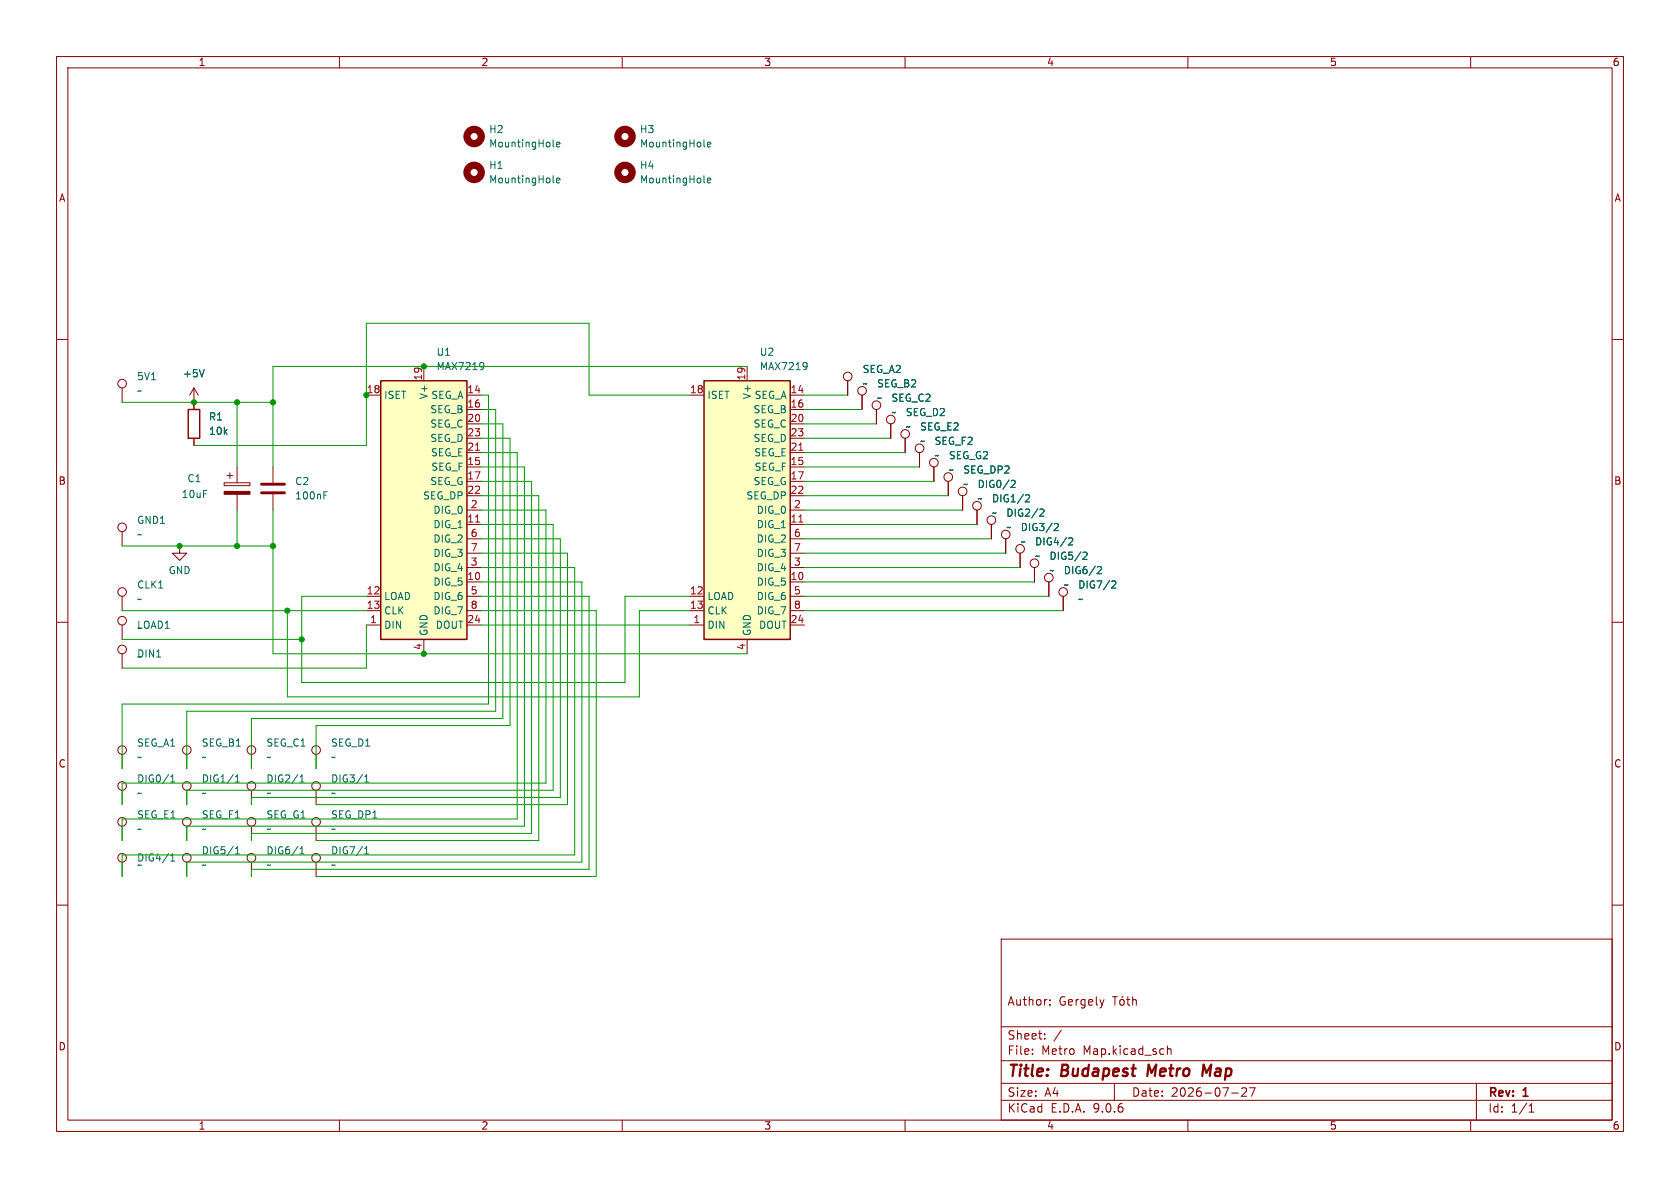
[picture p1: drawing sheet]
<svg xmlns="http://www.w3.org/2000/svg" width="297mm" height="210mm" viewBox="0 0 297 210" stroke-linecap="round" stroke-linejoin="round" font-family="sans-serif">
<g fill="none" stroke="#840000" stroke-width=".18">
<path d="M10 10h277v190h-277zM12 12h273v186h-273zM60 10v2M110 10v2M160 10v2M210 10v2M260 10v2M10 60h2M149.9 67.3v2.6M152.4 69.9v2.5M154.9 72.4v2.5M157.5 74.9v2.6"/>
<path d="M160 77.5v2.5M285 60h2M39.6 85.3h4.6v.6h-4.6zM40.1 84.1h1M40.6 83.6v1M41.9 82.6v2.7M41.9 87.4v2.8M162.6 80v2.6M165.1 82.6v2.5M167.6 85.1v2.5M170.2 87.6v2.6M172.7 90.2v2.5"/>
<path d="M175.3 92.7v2.6M177.8 95.3v2.5M180.3 97.8v2.5M10 110h2M182.9 100.3v2.6M185.4 102.9v2.5M188 105.4v2.6M285 110h2M21.6 133.4v2.5M21.6 139.7v2.5M33 133.4v2.5M33 139.7v2.5"/>
<path d="M44.4 133.4v2.5M44.4 139.7v2.5M55.9 133.4v2.5M55.9 139.7v2.5M21.6 146.1v2.5M21.6 152.4v2.5M33 146.1v2.5M33 152.4v2.5M44.4 146.1v2.5M44.4 152.4v2.5M55.9 146.1v2.5M55.9 152.4v2.5"/>
<path d="M10 160h2M177 166h108v32h-108zM185.6 177.6v.1M185.6 176.8v.1M196.7 176.2h.8M197.1 176.2v1.5M198 176.8l.2-.1 .5 .1v.6l-.1 .2-.4 .1-.2-.1zM198.5 176.1l-.2 .2M199.2 176.7h.5M199.4 176.2v1.3l.3 .2M200.2 176.8l.3-.1 .3 .1 .1 .9M200.2 176.2v1.5"/>
<path d="M285 160h2M60 198v2M110 198v2M160 198v2M177 194.5h108M177 191.5h108M177 187.5h108M177 181.5h108M182.5 186.3v.1M182.5 185.5v.1M184.7 183.6v.1M184.7 182.8v.1"/>
<path d="M187.6 182.1l-1.3 2M197 191.5v3M206.4 184.9v1.5M206.4 185.5l.2-.1 .4 .1v.9M210 198v2M217.7 193.2h1.2M220.3 192.4v.5l-.8 .9h.9M220.9 192.3h1l-.7 1.5M260 198v2M261 191.5v6.5M270.3 196.6h.9M270.3 195.5l.4-.4v1.5"/>
<circle cx="149.9" cy="66.5" r=".76"/>
<circle cx="152.4" cy="69.1" r=".76"/>
<circle cx="154.9" cy="71.6" r=".76"/>
<circle cx="157.5" cy="74.2" r=".76"/>
<circle cx="160" cy="76.7" r=".76"/>
<circle cx="162.6" cy="79.2" r=".76"/>
<circle cx="165.1" cy="81.8" r=".76"/>
<circle cx="167.6" cy="84.3" r=".76"/>
<circle cx="170.2" cy="86.9" r=".76"/>
<circle cx="172.7" cy="89.4" r=".76"/>
<circle cx="175.3" cy="91.9" r=".76"/>
<circle cx="177.8" cy="94.5" r=".76"/>
<circle cx="180.3" cy="97" r=".76"/>
<circle cx="182.9" cy="99.6" r=".76"/>
<circle cx="185.4" cy="102.1" r=".76"/>
<circle cx="188" cy="104.6" r=".76"/>
<circle cx="21.6" cy="132.6" r=".76"/>
<circle cx="21.6" cy="138.9" r=".76"/>
<circle cx="33" cy="132.6" r=".76"/>
<circle cx="33" cy="138.9" r=".76"/>
<circle cx="44.4" cy="132.6" r=".76"/>
<circle cx="44.4" cy="138.9" r=".76"/>
<circle cx="55.9" cy="132.6" r=".76"/>
<circle cx="55.9" cy="138.9" r=".76"/>
<circle cx="21.6" cy="151.6" r=".76"/>
<circle cx="21.6" cy="145.3" r=".76"/>
<circle cx="33" cy="151.6" r=".76"/>
<circle cx="33" cy="145.3" r=".76"/>
<circle cx="44.4" cy="151.6" r=".76"/>
<circle cx="44.4" cy="145.3" r=".76"/>
<circle cx="55.9" cy="151.6" r=".76"/>
<circle cx="55.9" cy="145.3" r=".76"/>
</g>
<path d="M203.1 188.2l-.3 2M214.1 188.2l-.8 1.4-.5-1.4-.3 2" fill="none" stroke="#840000" stroke-width=".4"/>
<path d="M39.6 86.9h4.6v.5h-4.6z" fill="#840000" stroke="#840000" stroke-width=".18"/>
<g fill="none" stroke="#840000" stroke-width="1.3">
<circle cx="83.8" cy="24.1" r="1.27"/>
<circle cx="83.8" cy="30.5" r="1.27"/>
<circle cx="110.5" cy="30.5" r="1.27"/>
</g>
<g fill="none" stroke="#006464" stroke-width=".18">
<path d="M97.8 32.1l.2 .2M97.8 25.8l.2 .2M98.4 31.9l.6-.1-.1-.3h-.3l-.2 .2v.6h.5M98.4 25.6l.6-.2-.1-.2-.3-.1-.2 .2v.6h.5M124.4 32.1l.2 .2M125.1 31.9l.6-.1-.1-.3h-.4l-.1 .2v.6h.5M178.8 85l.4-.1 .3 .4-.8 .9h.8M181.4 87.5l.4-.1 .2 .4-.8 .9h.8M183.9 90h.4l.3 .4-.8 .9h.8M186.4 92.6l.5-.1 .2 .4-.8 .9h.8M189 95.1h.4l.2 .3-.7 .9h.7M191.5 97.7l.4-.1 .3 .4-.8 .9h.8"/>
<path d="M194.1 100.2l.4-.1 .2 .4-.8 .9h.8M196.6 102.7h.4l.3 .4-.8 .9h.8M30.2 137.3l.3-.3v1.2M30.2 138.2h.7M41.6 138.2h.7M41.6 137.3l.4-.3v1.2M53 138.2h.8M53 137.3l.4-.3v1.2M64.5 138.2h.7M64.5 137.3l.3-.3v1.2M30.2 152.2h.7M30.2 151.3l.3-.4v1.3"/>
<path d="M41.6 150.9h.7M41.6 150l.4-.3v1.2M53 150.9h.8M53 150l.4-.3v1.2M64.5 150l.3-.3v1.2M64.5 150.9h.7"/>
</g>
<path d="M67.3 67.3h15.2v45.7h-15.2z" fill="#ffffc2"/>
<path d="M67.3 67.3h15.2v45.7h-15.2z" fill="none" stroke="#840000" stroke-width=".25"/>
<g fill="none" stroke="#840000" stroke-width=".18">
<path d="M64.8 69.9h2.5M74.9 64.8v2.5M82.5 69.9h2.6M82.5 72.4h2.6M82.5 74.9h2.6M82.5 77.5h2.6M82.5 80h2.6M82.5 82.6h2.6M82.5 85.1h2.6M82.5 87.6h2.6M82.5 90.2h2.6M82.5 92.7h2.6"/>
<path d="M82.5 95.3h2.6M82.5 97.8h2.6M64.8 105.4h2.5M64.8 108h2.5M64.8 110.5h2.5M74.9 113v2.6M82.5 105.4h2.6M82.5 108h2.6M82.5 110.5h2.6M82.5 100.3h2.6M82.5 102.9h2.6"/>
</g>
<path d="M84.1 79.6h.7M84.1 92.3h.7" fill="none" stroke="#a90000" stroke-width=".18"/>
<path d="M85.3 64.1l.2 .1a1.07 1.07 0 0 1-.2 1M85.5 64.6l-.2 .3" fill="none" stroke="#006464" stroke-width=".18"/>
<path d="M124.5 67.3h15.2v45.7h-15.2z" fill="#ffffc2"/>
<path d="M33.3 72.4h2v5.1h-2zM124.5 67.3h15.2v45.7h-15.2z" fill="none" stroke="#840000" stroke-width=".25"/>
<g fill="none" stroke="#840000" stroke-width=".18">
<path d="M21.6 68.6v2.5M34.3 71.1h.1M34.3 68.6v3.8M34.3 77.5v1.2M34.3 68.6l-.8 1.3M34.3 68.6l.8 1.3M121.9 69.9h2.6M132.1 64.8v2.5M139.7 69.9h2.5M139.7 72.4h2.5M139.7 74.9h2.5M139.7 77.5h2.5"/>
<path d="M149.9 67.3v2.6M152.4 69.9v2.5M154.9 72.4v2.5M157.5 74.9v2.6M160 77.5v2.5M21.6 94v2.5M31.7 96.5v1.3h1.3l-1.3 1.3-1.2-1.3h1.2M31.7 96.5h.1M48.3 82.6v2.7M48.3 87.4v2.8M139.7 80h2.5M139.7 82.6h2.5"/>
<path d="M139.7 85.1h2.5M139.7 87.6h2.5M139.7 90.2h2.5M139.7 92.7h2.5M139.7 95.3h2.5M139.7 97.8h2.5M162.6 80v2.6M165.1 82.6v2.5M167.6 85.1v2.5M170.2 87.6v2.6M172.7 90.2v2.5M175.3 92.7v2.6"/>
<path d="M177.8 95.3v2.5M180.3 97.8v2.5M21.6 105.4v2.6M21.6 110.5v2.5M21.6 115.6v2.5M121.9 105.4h2.6M121.9 108h2.6M121.9 110.5h2.6M132.1 113v2.6M139.7 105.4h2.5M139.7 108h2.5M139.7 110.5h2.5"/>
<path d="M139.7 100.3h2.5M139.7 102.9h2.5M182.9 100.3v2.6M185.4 102.9v2.5M188 105.4v2.6"/>
<circle cx="21.6" cy="67.8" r=".76"/>
<circle cx="21.6" cy="93.2" r=".76"/>
<circle cx="21.6" cy="109.7" r=".76"/>
<circle cx="21.6" cy="114.8" r=".76"/>
<circle cx="21.6" cy="104.6" r=".76"/>
</g>
<path d="M141.2 79.6h.7M141.2 92.3h.7" fill="none" stroke="#a90000" stroke-width=".18"/>
<g fill="none" stroke="#006464" stroke-width=".18">
<path d="M124.4 25.8l.2 .2M125.1 25.6l.6-.2-.1-.2-.4-.1-.1 .2v.6h.5M36.1 65.3l-.4 1.3M142.4 64.1l.2 .1a1.07 1.07 0 0 1-.1 1M142.7 64.6l-.3 .3M57.3 87.5h.4M57.3 86.9h.6M178.8 85l.4-.1 .3 .4-.8 .9h.8M181.4 87.5l.4-.1 .2 .4-.8 .9h.8M183.9 90h.4l.3 .4-.8 .9h.8M186.4 92.6l.5-.1 .2 .4-.8 .9h.8M189 95.1h.4l.2 .3-.7 .9h.7"/>
<path d="M191.5 97.7l.4-.1 .3 .4-.8 .9h.8M194.1 100.2l.4-.1 .2 .4-.8 .9h.8M196.6 102.7h.4l.3 .4-.8 .9h.8"/>
</g>
<circle cx="110.5" cy="24.1" r="1.27" fill="none" stroke="#840000" stroke-width="1.3"/>
<path d="M46.2 85.6h4.1M46.2 87.1h4.1" fill="none" stroke="#840000" stroke-width=".51"/>
<g fill="none" stroke="#009600" stroke-width=".18">
<path d="M21.6 71.1h26.7M41.9 71.1v11.5M85.1 69.9h1.3v54.6h-64.8v11.4M85.1 77.5h5.1v50.8h-34.3v7.6M85.1 72.4h2.5v53.3h-54.6v10.2M85.1 74.9h3.8v52.1h-44.5v8.9M121.9 69.9h-17.8v-12.7h-39.3v21.5h-30.5M132.1 64.8h-83.8v17.8M142.2 77.5h15.3M142.2 69.9h7.7M142.2 72.4h10.2M142.2 74.9h12.7"/>
<path d="M21.6 96.5h26.7M41.9 90.2v6.3M48.3 90.2v25.4h83.8M85.1 87.6h10.1v61h-39.3M85.1 97.8h15.2v44.4h-44.4M85.1 85.1h8.9v62.2h-49.6v1.3M85.1 90.2h11.4v48.2h-74.9v3.8M85.1 92.7h12.7v47h-64.8v2.5M85.1 80h6.3v64.8h-69.8v3.8M85.1 95.3h14v45.7h-54.7v1.2M85.1 82.6h7.6v63.5h-59.7v2.5M142.2 87.6h25.4"/>
<path d="M142.2 92.7h30.5M142.2 80h17.8M142.2 90.2h28M142.2 97.8h35.6M142.2 95.3h33.1M142.2 82.6h20.4M142.2 85.1h22.9M21.6 108h43.2M21.6 113h31.7M50.8 108v15.2h62.2v-15.2h8.9M64.8 105.4h-11.5v15.3h57.2v-15.3h11.4M64.8 110.5v7.6h-43.2"/>
<path d="M85.1 110.5h36.8M85.1 105.4h19v48.3h-59.7v1.2M85.1 108h20.3v46.9h-49.5M85.1 100.3h16.5v50.8h-80v3.8M85.1 102.9h17.8v49.5h-69.9v2.5M142.2 108h45.8M142.2 102.9h40.7M142.2 100.3h38.1M142.2 105.4h43.2"/>
</g>
<g fill="#009600" stroke="#009600" stroke-width=".18">
<circle cx="50.8" cy="108" r=".46"/>
<circle cx="48.3" cy="96.5" r=".46"/>
<circle cx="41.9" cy="71.1" r=".46"/>
<circle cx="34.3" cy="71.1" r=".46"/>
<circle cx="41.9" cy="96.5" r=".46"/>
<circle cx="31.7" cy="96.5" r=".46"/>
<circle cx="74.9" cy="115.6" r=".46"/>
<circle cx="53.3" cy="113" r=".46"/>
<circle cx="48.3" cy="71.1" r=".46"/>
<circle cx="74.9" cy="64.8" r=".46"/>
<circle cx="64.8" cy="69.9" r=".46"/>
</g>
<g font-size="2.8" fill="#840000">
<text x="178" y="190.9">Title:</text>
<text x="187.7" y="190.9">Budapest</text>
<text x="203.7" y="190.9">Metro</text>
<text x="214.2" y="190.9">Map</text>
</g>
<g font-size="2.1" fill="#840000">
<text x="178" y="178">Author:</text>
<text x="187.2" y="178">Gergely</text>
<text x="178" y="184">Sheet:</text>
<text x="178" y="186.7">File:</text>
<text x="184.1" y="186.7">Metro</text>
<text x="191.5" y="186.7">Map.kicad_sch</text>
<text x="178" y="196.9">KiCad</text>
<text x="178" y="194.1">Size:</text>
<text x="184.7" y="194.1">A4</text>
<text x="185.7" y="196.9">E.D.A.</text>
<text x="193.3" y="196.9">9.0.6</text>
<text x="200" y="194.1">Date:</text>
<text x="207" y="194.1">2026-07-27</text>
<text x="263" y="194.3">Rev:</text>
<text x="263" y="196.9">Id:</text>
<text x="267.1" y="196.9">1/1</text>
<text x="269.4" y="194.3">1</text>
</g>
<g font-size="1.8" fill="#840000">
<text x="35" y="11.9">1</text>
<text x="85" y="11.9">2</text>
<text x="135" y="11.9">3</text>
<text x="185" y="11.9">4</text>
<text x="235" y="11.9">5</text>
<text x="285" y="11.9">6</text>
<text x="10.3" y="35.9">A</text>
<text x="285.3" y="35.9">A</text>
<text x="10.3" y="85.9">B</text>
<text x="285.3" y="85.9">B</text>
<text x="10.3" y="135.9">C</text>
<text x="285.3" y="135.9">C</text>
<text x="10.3" y="185.9">D</text>
<text x="285.3" y="185.9">D</text>
<text x="35" y="199.9">1</text>
<text x="85" y="199.9">2</text>
<text x="135" y="199.9">3</text>
<text x="185" y="199.9">4</text>
<text x="235" y="199.9">5</text>
<text x="285" y="199.9">6</text>
</g>
<g font-size="1.8" fill="#006464">
<text x="86.4" y="23.7">H2</text>
<text x="113" y="23.7">H3</text>
<text x="86.4" y="26.3">MountingHole</text>
<text x="113" y="26.3">MountingHole</text>
<text x="86.4" y="30.1">H1</text>
<text x="86.4" y="32.6">MountingHole</text>
<text x="113" y="30.1">H4</text>
<text x="113" y="32.6">MountingHole</text>
<text x="77.1" y="65.6">MAX7219</text>
<text x="77.1" y="63.1">U1</text>
<text x="134.2" y="65.6">MAX7219</text>
<text x="134.2" y="63.1">U2</text>
<text x="24.1" y="70">~</text>
<text x="24.1" y="67.4">5V1</text>
<text x="32.3" y="66.9">+5V</text>
<text x="67.8" y="70.7">ISET</text>
<text x="75.8" y="70.7" transform="rotate(-90 75.8 70.7)">V+</text>
<text x="76.2" y="70.7">SEG_A</text>
<text x="125" y="70.7">ISET</text>
<text x="132.9" y="70.7" transform="rotate(-90 132.9 70.7)">V+</text>
<text x="133.3" y="70.7">SEG_A</text>
<text x="152.4" y="68.7">~</text>
<text x="152.4" y="66.1">SEG_A2</text>
<text x="154.9" y="71.2">~</text>
<text x="154.9" y="68.7">SEG_B2</text>
<text x="157.5" y="71.2">SEG_C2</text>
<text x="36.8" y="74.5">R1</text>
<text x="36.8" y="77.1">10k</text>
<text x="76" y="73.3">SEG_B</text>
<text x="76" y="75.8">SEG_C</text>
<text x="133.1" y="73.3">SEG_B</text>
<text x="133.1" y="75.8">SEG_C</text>
<text x="157.5" y="73.8">~</text>
<text x="160" y="76.3">~</text>
<text x="160" y="73.8">SEG_D2</text>
<text x="162.6" y="76.3">SEG_E2</text>
<text x="76" y="78.3">SEG_D</text>
<text x="76.1" y="80.9">SEG_E</text>
<text x="76.2" y="83.4">SEG_F</text>
<text x="133.1" y="78.3">SEG_D</text>
<text x="133.2" y="80.9">SEG_E</text>
<text x="133.3" y="83.4">SEG_F</text>
<text x="162.6" y="78.8">~</text>
<text x="165.1" y="81.4">~</text>
<text x="165.1" y="78.8">SEG_F2</text>
<text x="167.6" y="83.9">~</text>
<text x="167.6" y="81.4">SEG_G2</text>
<text x="170.2" y="83.9">SEG_DP2</text>
<text x="32" y="88.2">10uF</text>
<text x="33" y="85.4">C1</text>
<text x="52.1" y="86">C2</text>
<text x="52.1" y="88.5">100nF</text>
<text x="74.7" y="88.5">SEG_DP</text>
<text x="76" y="86">SEG_G</text>
<text x="131.9" y="88.5">SEG_DP</text>
<text x="133.1" y="86">SEG_G</text>
<text x="170.2" y="86.5">~</text>
<text x="172.7" y="86.5">DIG0/2</text>
<text x="172.7" y="89">~</text>
<text x="175.3" y="89">DIG1/2</text>
<text x="24.1" y="95.4">~</text>
<text x="24.1" y="92.8">GND1</text>
<text x="76.5" y="91">DIG_0</text>
<text x="76.5" y="93.6">DIG_1</text>
<text x="133.7" y="91">DIG_0</text>
<text x="133.7" y="93.6">DIG_1</text>
<text x="175.3" y="91.5">~</text>
<text x="177.8" y="91.5">DIG2/2</text>
<text x="177.8" y="94.1">~</text>
<text x="180.3" y="94.1">DIG3/2</text>
<text x="29.7" y="101.7">GND</text>
<text x="76.5" y="96.1">DIG_2</text>
<text x="76.5" y="98.7">DIG_3</text>
<text x="76.5" y="101.2">DIG_4</text>
<text x="133.7" y="96.1">DIG_2</text>
<text x="133.7" y="98.7">DIG_3</text>
<text x="133.7" y="101.2">DIG_4</text>
<text x="180.3" y="96.6">~</text>
<text x="182.9" y="96.6">DIG4/2</text>
<text x="182.9" y="99.2">~</text>
<text x="185.4" y="99.2">DIG5/2</text>
<text x="185.4" y="101.7">~</text>
<text x="188" y="101.7">DIG6/2</text>
<text x="24.1" y="106.8">~</text>
<text x="24.1" y="104.2">CLK1</text>
<text x="67.8" y="106.3">LOAD</text>
<text x="76.5" y="103.7">DIG_5</text>
<text x="76.5" y="106.3">DIG_6</text>
<text x="125" y="106.3">LOAD</text>
<text x="133.7" y="103.7">DIG_5</text>
<text x="133.7" y="106.3">DIG_6</text>
<text x="188" y="104.2">~</text>
<text x="190.5" y="104.2">DIG7/2</text>
<text x="190.5" y="106.8">~</text>
<text x="24.1" y="111.4">LOAD1</text>
<text x="24.1" y="111.9">~</text>
<text x="67.8" y="108.8">CLK</text>
<text x="67.8" y="111.4">DIN</text>
<text x="75.8" y="112.5" transform="rotate(-90 75.8 112.5)">GND</text>
<text x="76.5" y="108.8">DIG_7</text>
<text x="76.9" y="111.4">DOUT</text>
<text x="125" y="108.8">CLK</text>
<text x="125" y="111.4">DIN</text>
<text x="132.9" y="112.5" transform="rotate(-90 132.9 112.5)">GND</text>
<text x="133.7" y="108.8">DIG_7</text>
<text x="134.1" y="111.4">DOUT</text>
<text x="24.1" y="116.9">~</text>
<text x="24.1" y="116.4">DIN1</text>
<text x="24.1" y="134.7">~</text>
<text x="24.1" y="132.2">SEG_A1</text>
<text x="35.6" y="134.7">~</text>
<text x="35.6" y="132.2">SEG_B1</text>
<text x="47" y="134.7">~</text>
<text x="47" y="132.2">SEG_C1</text>
<text x="58.4" y="134.7">~</text>
<text x="58.4" y="132.2">SEG_D1</text>
<text x="24.1" y="138.5">DIG0/1</text>
<text x="24.1" y="141.1">~</text>
<text x="35.6" y="138.5">DIG1/1</text>
<text x="35.6" y="141.1">~</text>
<text x="47" y="138.5">DIG2/1</text>
<text x="47" y="141.1">~</text>
<text x="58.4" y="138.5">DIG3/1</text>
<text x="58.4" y="141.1">~</text>
<text x="24.1" y="147.4">~</text>
<text x="24.1" y="144.9">SEG_E1</text>
<text x="35.6" y="147.4">~</text>
<text x="35.6" y="144.9">SEG_F1</text>
<text x="47" y="147.4">~</text>
<text x="47" y="144.9">SEG_G1</text>
<text x="58.4" y="147.4">~</text>
<text x="58.4" y="144.9">SEG_DP1</text>
<text x="24.1" y="152.5">DIG4/1</text>
<text x="24.1" y="153.8">~</text>
<text x="35.6" y="151.2">DIG5/1</text>
<text x="35.6" y="153.8">~</text>
<text x="47" y="151.2">DIG6/1</text>
<text x="47" y="153.8">~</text>
<text x="58.4" y="151.2">DIG7/1</text>
<text x="58.4" y="153.8">~</text>
</g>
<g font-size="1.8" fill="#a90000">
<text x="64.7" y="69.6">18</text>
<text x="74.7" y="67.4" transform="rotate(-90 74.7 67.4)">19</text>
<text x="82.5" y="69.6">14</text>
<text x="121.9" y="69.6">18</text>
<text x="131.8" y="67.4" transform="rotate(-90 131.8 67.4)">19</text>
<text x="139.7" y="69.6">14</text>
<text x="82.5" y="72.1">16</text>
<text x="82.5" y="74.7">20</text>
<text x="82.5" y="77.2">23</text>
<text x="139.7" y="72.1">16</text>
<text x="139.7" y="74.7">20</text>
<text x="139.7" y="77.2">23</text>
<text x="82.5" y="79.8">21</text>
<text x="82.5" y="82.3">15</text>
<text x="139.7" y="79.8">21</text>
<text x="139.7" y="82.3">15</text>
<text x="82.5" y="84.8">17</text>
<text x="82.5" y="87.4">22</text>
<text x="83.1" y="89.9">2</text>
<text x="139.7" y="84.8">17</text>
<text x="139.7" y="87.4">22</text>
<text x="140.3" y="89.9">2</text>
<text x="82.5" y="92.5">11</text>
<text x="83.1" y="95">6</text>
<text x="139.7" y="92.5">11</text>
<text x="140.3" y="95">6</text>
<text x="83.1" y="97.5">7</text>
<text x="83.1" y="100.1">3</text>
<text x="140.3" y="97.5">7</text>
<text x="140.3" y="100.1">3</text>
<text x="64.7" y="105.2">12</text>
<text x="64.7" y="107.7">13</text>
<text x="82.5" y="102.6">10</text>
<text x="83.1" y="105.2">5</text>
<text x="83.1" y="107.7">8</text>
<text x="121.9" y="105.2">12</text>
<text x="121.9" y="107.7">13</text>
<text x="139.7" y="102.6">10</text>
<text x="140.3" y="105.2">5</text>
<text x="140.3" y="107.7">8</text>
<text x="65.3" y="110.2">1</text>
<text x="82.5" y="110.2">24</text>
<text x="122.5" y="110.2">1</text>
<text x="139.7" y="110.2">24</text>
<text x="74.7" y="115" transform="rotate(-90 74.7 115)">4</text>
<text x="131.8" y="115" transform="rotate(-90 131.8 115)">4</text>
</g>
</svg>
